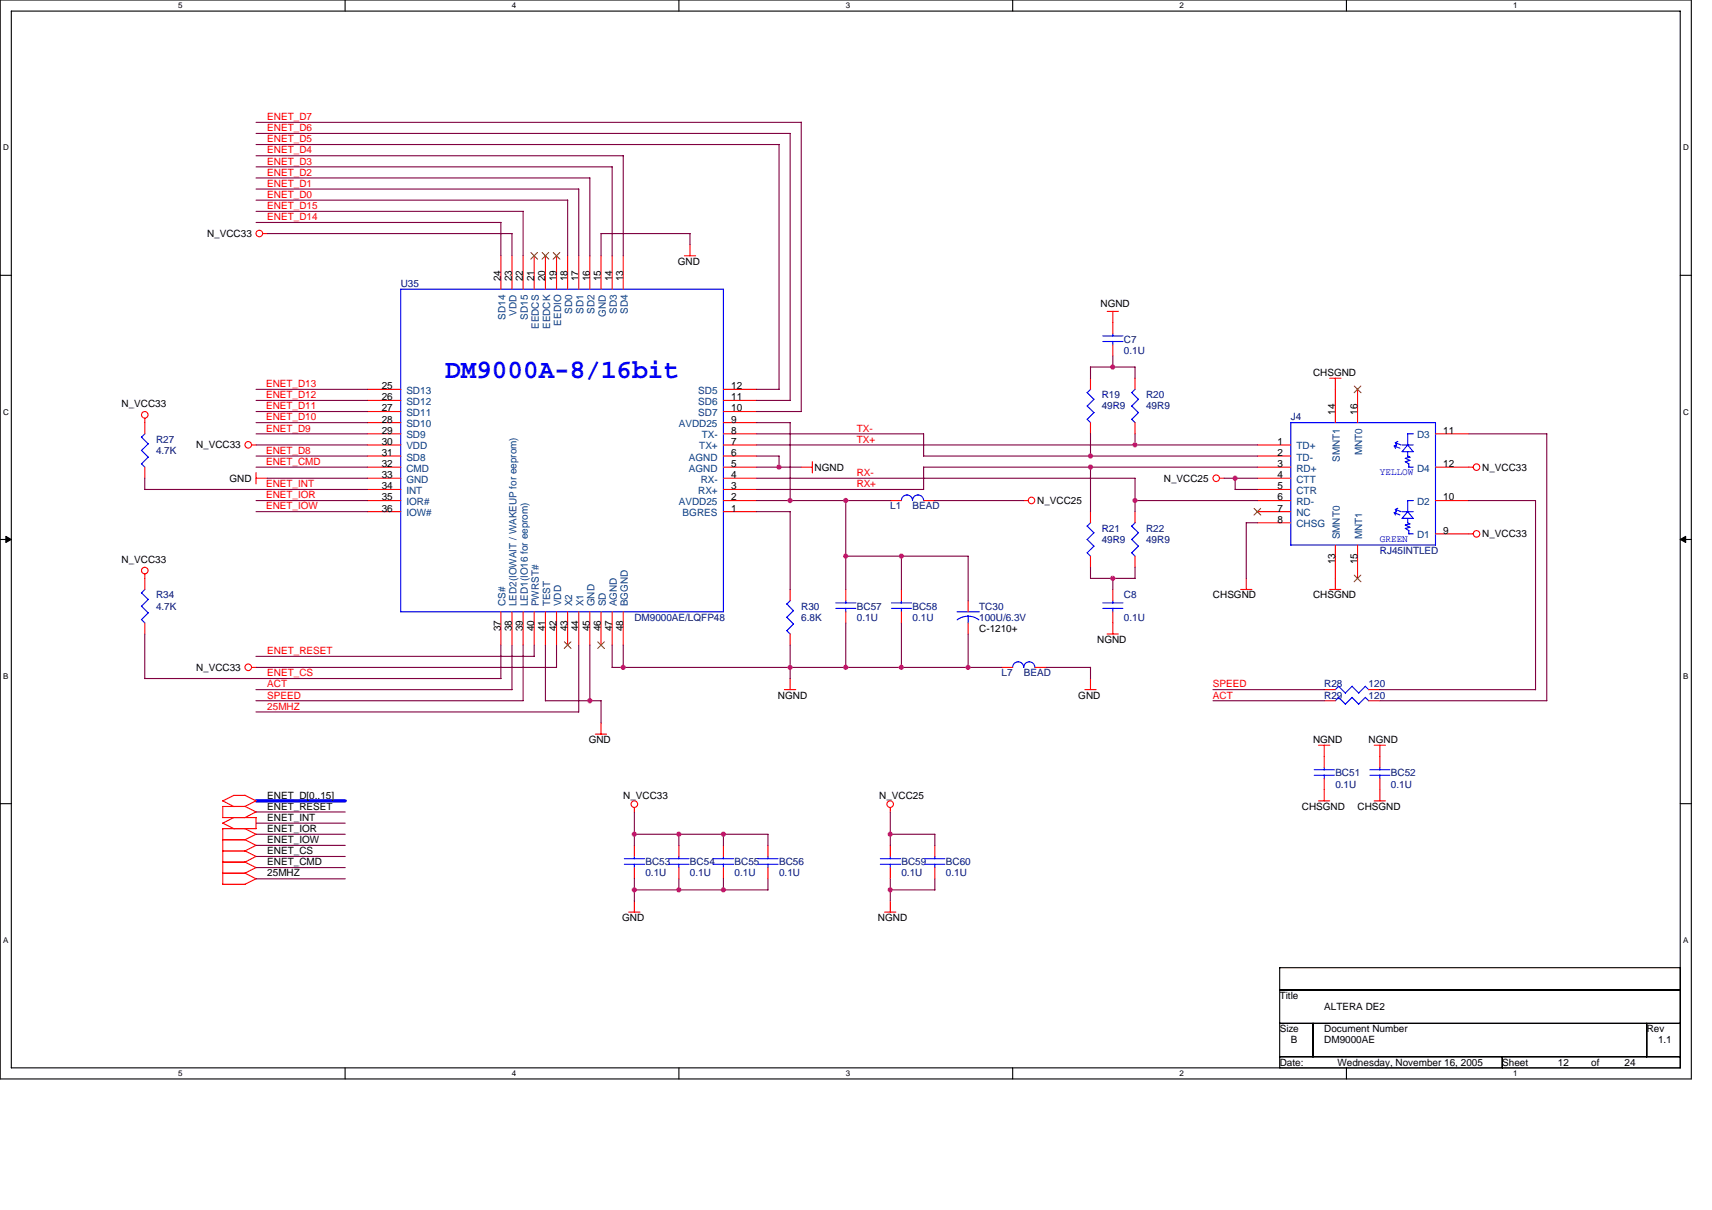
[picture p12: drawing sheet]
<svg xmlns="http://www.w3.org/2000/svg" width="297mm" height="210mm" viewBox="0 0 297 210" stroke-linecap="round" stroke-linejoin="round" font-family="sans-serif">
<path d="M0 0h293.5v187.2h-293.5zM2 1.9h289.5v183.4h-289.5z" fill="none" stroke="#000" stroke-width=".19"/>
<g fill="#fff">
<path d="M30.9 .2h.8v1.6h-.8z"/>
<path d="M30.9 185.5h.8v1.6h-.8z"/>
</g>
<path d="M59.9 0v1.9M59.9 185.3v1.9" fill="none" stroke="#000" stroke-width=".19"/>
<g fill="#fff">
<path d="M88.8 .2h.8v1.6h-.8z"/>
<path d="M88.8 185.5h.8v1.6h-.8z"/>
</g>
<path d="M117.8 0v1.9M117.8 185.3v1.9" fill="none" stroke="#000" stroke-width=".19"/>
<g fill="#fff">
<path d="M146.7 .2h.8v1.6h-.8z"/>
<path d="M146.7 185.5h.8v1.6h-.8z"/>
</g>
<path d="M175.7 0v1.9M175.7 185.3v1.9" fill="none" stroke="#000" stroke-width=".19"/>
<g fill="#fff">
<path d="M204.7 .2h.7v1.6h-.7z"/>
<path d="M204.7 185.5h.7v1.6h-.7z"/>
</g>
<path d="M233.6 0v1.9M233.6 185.3v1.9" fill="none" stroke="#000" stroke-width=".19"/>
<g fill="#fff">
<path d="M262.6 .2h.7v1.6h-.7z"/>
<path d="M262.6 185.5h.7v1.6h-.7z"/>
<path d="M.5 24.8h1v1.6h-1z"/>
<path d="M292 24.8h1v1.6h-1z"/>
<path d="M.5 70.7h1v1.5h-1z"/>
<path d="M292 70.7h1v1.5h-1z"/>
</g>
<path d="M0 47.8h2M291.5 47.8h2" fill="none" stroke="#000" stroke-width=".19"/>
<g fill="#fff">
<path d="M.5 116.5h.9v1.6h-.9z"/>
<path d="M292 116.5h.9v1.6h-.9z"/>
</g>
<path d="M0 93.6h2M291.5 93.6h2" fill="none" stroke="#000" stroke-width=".19"/>
<path d="M1 93.1l1 .5-1 .5zM291.5 93.6l1-.5v1z" fill="#000" stroke="#000" stroke-width=".17"/>
<g fill="#fff">
<path d="M.5 162.4h.9v1.5h-.9z"/>
<path d="M292 162.4h.9v1.5h-.9z"/>
</g>
<path d="M0 139.5h2M291.5 139.5h2M222 167.9h69.5v17.4h-69.5zM222 171.8h69.5M222 177.6h69.5M227.8 177.6v5.8M285.7 177.6v5.8M222 183.4h69.5M260.6 183.4v1.9" fill="none" stroke="#000" stroke-width=".19"/>
<g fill="none" stroke="#f00" stroke-width=".19">
<path d="M45.6 40.5h.8M86.9 44.4v5.8M88.8 44.4v5.8M90.8 44.4v5.8M92.7 44.4v5.8M94.6 44.4v5.8M96.6 44.4v5.8M98.5 44.4v5.8M100.4 44.4v5.8M102.3 44.4v5.8M104.3 44.4v5.8M106.2 44.4v5.8"/>
<path d="M108.1 44.4v5.8M118.7 44.4h2M119.7 42.4v2M192.1 54h2M193.1 54v3.9M193.1 59.8v2M25.1 72.6v2.7M43.7 77.2h.7M63.7 77.2h5.8M63.7 79.1h5.8M63.7 75.3h5.8M63.7 73.3h5.8"/>
<path d="M63.7 71.4h5.8M63.7 69.5h5.8M63.7 67.6h5.8M125.5 77.2h5.8M125.5 79.1h5.8M125.5 75.3h5.8M125.5 73.3h5.8M125.5 71.4h5.8M125.5 69.5h5.8M125.5 67.6h5.8M189.2 65.6v2M189.2 73.3v2"/>
<path d="M196.9 65.6v2M196.9 73.3v2M218.2 77.2h5.8M218.2 79.1h5.8M230.7 65.6h2M231.7 65.6v7.7M235.5 67.6v5.7M249.1 75.3h5.7M25.1 81.1v1.9M25.1 99.6v2.7M44.4 83h2M44.4 82v2"/>
<path d="M63.7 83h5.8M63.7 81.1h5.8M63.7 86.9h5.8M63.7 88.8h5.8M63.7 84.9h5.8M125.5 83h5.8M125.5 81.1h5.8M125.5 86.9h5.8M125.5 88.8h5.8M125.5 84.9h5.8M139 81.1h1.9M140.9 80.1v2"/>
<path d="M154.5 86.9h1.9M160.2 86.9h2M177.6 86.9h.8M189.2 88.8v1.9M189.2 96.5v1.9M196.9 88.8v1.9M196.9 96.5v1.9M211.6 83h.8M218.2 83h5.8M218.2 81.1h5.8M218.2 86.9h5.8M218.2 88.8h5.8"/>
<path d="M218.2 84.9h5.8M218.2 90.7h5.8M231.7 94.6v7.7M235.5 94.6v5.8M249.1 81.1h6.5M249.1 92.6h6.5M249.1 86.9h5.7M25.1 108.1v1.9M43.7 115.8h.7M86.9 106.2v5.8M88.8 106.2v5.8M90.8 106.2v5.8"/>
<path d="M92.7 106.2v5.8M94.6 106.2v5.8M96.6 106.2v5.8M98.5 106.2v5.8M100.4 106.2v5.8M102.3 106.2v5.8M104.3 106.2v5.8M106.2 106.2v5.8M108.1 106.2v5.8M136.1 119.7h2M137.1 102.3v1.9M137.1 110v2"/>
<path d="M137.1 117.7v2M146.7 102.3v1.9M146.7 106.2v1.9M156.4 102.3v1.9M156.4 106.2v1.9M168 104.2v2M168 108.1v1.9M173.8 115.8h1.9M179.6 115.8h1.9M188.2 119.7h2M189.2 117.7v2M192.1 110h1.9"/>
<path d="M193.1 102.3v1.9M193.1 106.2v3.8M215.3 102.3h1.9M216.2 100.4v1.9M229.8 119.7h1.9M230.7 102.3h1.9M237.5 119.7h1.9M38.6 140v1.9h5.8M38.6 139l2 1M42.5 138l1.9 1M42.5 139.9l1.9 1M42.5 138h-1.9l-2 1"/>
<path d="M44.4 139l-1.9 1h-3.9M103.3 127.4h1.9M104.3 125.5v1.9M228.8 139h1.9M228.8 129.3h1.9M229.8 129.3v3.9M229.8 135.1v3.9M229.8 121.6h1.9M237.5 121.6h1.9M238.4 139h2M238.4 129.3h2M239.4 129.3v3.9"/>
<path d="M239.4 135.1v3.9M38.6 143.8h5.8M38.6 142.8l2 1M38.6 143.8v9.7h3.9l1.9-1M40.6 141.9l-2 1M42.5 151.5l1.9 1M42.5 149.6l1.9 1M42.5 143.8l1.9 1M42.5 147.7l1.9 .9M42.5 145.7l1.9 1M44.4 141.9v1.9M44.4 150.5l-1.9 1h-3.9"/>
<path d="M44.4 148.6l-1.9 1h-3.9M44.4 144.8l-1.9 .9h-3.9M44.4 146.7l-1.9 1h-3.9M44.4 140.9l-1.9 1M109.1 158.3h1.9M110.1 140.1v.8M110.1 146.7v1.9M110.1 150.6v1.9M110.1 156.3v2M117.8 146.7v1.9M117.8 150.6v1.9M125.5 146.7v1.9"/>
<path d="M125.5 150.6v1.9M133.2 146.7v1.9M133.2 150.6v1.9M153.5 158.3h1.9M154.5 140.1v.8M154.5 146.7v1.9M154.5 150.6v1.9M154.5 156.3v2M162.2 146.7v1.9M162.2 150.6v1.9"/>
<circle cx="45" cy="40.5" r=".57"/>
<circle cx="25.1" cy="72" r=".57"/>
<circle cx="43.1" cy="77.2" r=".57"/>
<circle cx="25.1" cy="99" r=".57"/>
<circle cx="179" cy="86.8" r=".57"/>
<circle cx="211" cy="83" r=".57"/>
<circle cx="256.2" cy="81.1" r=".57"/>
<circle cx="256.2" cy="92.6" r=".57"/>
<circle cx="43.1" cy="115.8" r=".57"/>
<circle cx="110.1" cy="139.5" r=".57"/>
<circle cx="154.5" cy="139.5" r=".57"/>
</g>
<g fill="none" stroke="#00f" stroke-width=".19">
<path d="M69.5 50.2h56v56h-56zM191.3 59.3h3.5M191.3 58.3h3.5M193.1 57.9v.4M193.1 59.2v.6M24.5 78.1l1.2 1.2M24.5 75.8l1.2 1.2M25.1 75.3l-.5 .6M25.7 79.3l-1.1 1.2M25.7 77l-1.1 1.2M188.6 72.7l.6 .6M188.6 70.4l1.2 1.2"/>
<path d="M188.6 68.1l1.2 1.2M189.2 67.5l-.6 .6M189.8 71.6l-1.2 1.2M189.8 69.3l-1.2 1.2M196.3 72.7l.6 .6M196.3 70.4l1.2 1.2M196.3 68.1l1.2 1.2M197 67.5l-.6 .6M197.5 71.6l-1.1 1.2M197.5 69.3l-1.1 1.2M224 73.3h25.1v21.3h-25.1zM241.9 77.4l1 .4"/>
<path d="M242.1 76.8l1 .4M242.1 76.8l.2 .4M242.3 77.2l-.4 .2 .2 .4M242.5 76.6l-.4 .2M243.3 77.2h1.9M243.8 79.5l.8 .4M244.2 75.3v1.9l-.9 1.2h1.9l-1-1.2M244.2 78.4v.8l.4 .2-.8 .1M244.2 75.3h1M244.6 79.9l-.8 .2 .7 .4M24.5 80.5l.6 .6M156.4 86.8a.96 .96 0 0 1 1-.9 .96 .96 0 0 1 .9 .9 .96 .96 0 0 1 1-.9 .96 .96 0 0 1 .9 .9"/>
<path d="M188.6 95.9l.6 .6M188.6 93.6l1.2 1.2-1.2 1.1M188.6 91.3l1.2 1.2M189.2 90.7l-.6 .6M189.8 92.4l-1.2 1.2M196.3 95.9l.6 .6M196.3 93.6l1.2 1.2-1.1 1.1M196.3 91.3l1.2 1.2M197 90.7l-.6 .6M197.5 92.4l-1.1 1.2M241.9 89l1 .4M241.9 89l.2 .4"/>
<path d="M242.1 88.4l1 .4M242.1 88.4l.2 .4M242.3 88.8l-.4 .2M242.5 88.2l-.4 .2M243.3 88.8h1.9M243.8 91.1l.8 .4-.8 .2 .7 .4M244.2 86.8l.1 2-1 1.2h1.9l-1-1.2M244.2 90v.7M244.2 90.7l.4 .2-.8 .2M244.2 86.9h1M244.4 92.1v.5h.8M244.4 80.5v.6h.8"/>
<path d="M24.5 107.5l.6 .6M24.5 105.2l1.2 1.1-1.1 1.2M24.5 102.9l1.2 1.1-1.1 1.2M25.1 102.3l-.5 .6M136.5 107.1l1.2 1.2M137.1 104.2l-.6 .6 1.2 1.2-1.2 1.1M137.7 108.3l-1.2 1.1 .6 .6M145 105.6h3.5M145 104.6h3.5M146.7 104.2v.4M146.7 105.6v.6M154.7 105.6h3.5"/>
<path d="M154.7 104.6h3.5M156.4 104.2v.4M156.4 105.6v.6M166 106.2h3.9M166.1 107.6l.7-.4 1.2-.3 1.1 .3 .7 .4M168 106.9v1.2M175.7 115.8a.96 .96 0 0 1 1-.9 .96 .96 0 0 1 .9 .9 .96 .96 0 0 1 1-.9 .96 .96 0 0 1 1 .9M191.3 105.6h3.5M191.3 104.6h3.5M193.1 104.2v.4M193.1 105.6v.6M232.3 119.1l1.1 1.2"/>
<path d="M232.3 119.1l-.6 .6M234.6 119.1l-1.2 1.2M236.9 119.1l.6 .6M236.9 119.1l-1.1 1.2-1.2-1.2M228 134.5h3.5M228 133.6h3.5M229.8 133.2v.4M229.8 134.5v.6M231.7 121.6l.6-.6 1.1 1.2M234.6 121l1.2 1.2M234.6 121l-1.2 1.2M236.9 121l.6 .6"/>
<path d="M236.9 121l-1.2 1.2M237.7 134.5h3.5M237.7 133.6h3.5M239.4 133.2v.4M239.4 134.5v.6M108.3 150h3.5M108.3 149h3.5M110.1 148.6v.4M110.1 150v.6M116.1 150h3.4M116.1 149h3.4M117.8 148.6v.4"/>
<path d="M117.8 150v.6M123.8 150h3.5M123.8 149h3.5M125.5 148.6v.4M125.5 150v.6M131.5 150h3.5M131.5 149h3.5M133.2 148.6v.4M133.2 150v.6M152.7 150h3.5M152.7 149h3.5M154.5 148.6v.4"/>
<path d="M154.5 150v.6M160.5 150h3.5M160.5 149h3.5M162.2 148.6v.4M162.2 150v.6"/>
</g>
<g fill="none" stroke="#804000" stroke-width=".17">
<path d="M92.1 43.8l1.2 1.2M93.3 43.8l-1.2 1.2M94.1 43.8l1.1 1.2M95.2 43.8l-1.2 1.2M96 43.8l1.2 1.2M97.1 43.8l-1.1 1.2M235 67l1.1 1.2M236.1 67l-1.2 1.2M217.6 88.2l1.2 1.2M218.7 88.2l-1.1 1.2M235 99.8l1.1 1.2M236.1 99.8l-1.2 1.2"/>
<path d="M97.9 111.4l1.2 1.1M99.1 111.4l-1.2 1.1M103.7 111.4l1.2 1.1M104.9 111.4l-1.2 1.1"/>
</g>
<path d="M44.4 139h15.5" fill="none" stroke="#00f" stroke-width=".57"/>
<g fill="none" stroke="#800040" stroke-width=".19">
<path d="M44.4 32.8h56v11.6M44.4 23.2h92.7v46.3M44.4 21.2h94.6v50.2h-7.7M44.4 34.7h54.1M44.4 29h61.8v15.4M44.4 38.6h42.5v5.8M44.4 36.7h46.4M44.4 27h63.8M44.4 30.9h58M44.4 25.1h90.8M90.8 36.7v7.7M98.5 34.7v9.7"/>
<path d="M102.3 30.9v13.5M108.1 27v17.4M135.2 25.1v42.5M46.4 40.5h42.4v3.9M119.7 42.5v-2h-15.4v3.9M44.4 77.2h19.4M44.4 71.4h19.4M44.4 67.6h19.4M44.4 69.5h19.4M44.4 75.3h19.4M44.4 79.1h19.4M44.4 73.3h19.4"/>
<path d="M131.3 69.5h5.8M131.3 75.3h28.9M131.3 73.3h5.8v13.6M131.3 77.2h86.9M131.3 67.6h3.9M131.3 79.1h3.9M135.2 79.1v2M160.2 75.3v3.8h58M189.2 65.7v-2h7.7v2M189.2 75.3v3.9M193.1 61.8v1.9M196.9 75.3v1.9"/>
<path d="M254.8 75.3h13.6M268.4 75.3v46.3M25.1 83v1.9h38.6M44.4 86.9h19.4M44.4 88.8h19.4M44.4 81.1h19.4M46.4 83h17.4M131.3 81.1h7.7M131.3 86.9h23.2M131.3 88.8h5.8v13.5M131.3 84.9h29M131.3 83h65.7"/>
<path d="M146.7 96.5h21.3v7.8M146.7 86.8v15.5M156.4 96.5v5.8M160.2 81.1h58M160.2 81v3.9M162.2 86.9h15.4M189.2 98.4v2h7.8M189.2 81.1v7.7M196.9 86.9h21.3M196.9 83v5.8M196.9 98.4v2M212.4 83h5.8"/>
<path d="M214.3 84.9h3.9M214.3 83v1.9M218.2 90.7h-2v9.7M254.8 86.9h11.6v32.8M25.1 110v7.8h61.8v-5.8M44.4 119.7h44.4M44.4 115.8h52.2M88.8 112v7.7M90.8 111.9v9.7h-46.4M92.7 112v1.9h-48.3M94.6 112v9.6M96.6 112v3.8"/>
<path d="M100.4 112v11.6M102.3 111.9v9.7M106.2 115.8h67.6M106.2 111.9v3.9M108.1 112v3.8M137.1 112v5.8M146.7 108.1v7.7M156.4 108.1v7.7M168 110v5.8M181.5 115.8h7.7v2M193.1 100.4v1.9M210.5 119.7h19.3"/>
<path d="M239.4 119.7h27M44.4 123.5h56M94.6 121.6h9.7v3.9M210.5 121.6h19.3M239.4 121.6h29M44.4 140.9h15.5M44.4 142.9h15.5M44.4 146.7h15.5M44.4 148.6h15.5M44.4 150.6h15.5M44.4 152.5h15.5M44.4 144.8h15.5"/>
<path d="M110.1 144.8h23.2l-.1 1.9M110.1 154.4h23.1M110.1 140.9v5.8M110.1 152.5v3.9M117.8 144.8v1.9M117.8 152.5v2M125.5 144.8v1.9M125.5 152.5v2M133.2 152.5v2M154.5 144.8h7.7M154.5 154.4h7.7M154.5 140.9v5.8"/>
<path d="M154.5 152.5v3.9M162.2 144.8v1.9M162.2 152.5v2"/>
</g>
<g fill="#f0f" stroke="#f0f" stroke-width=".19">
<circle cx="137.1" cy="86.9" r=".38"/>
<circle cx="135.2" cy="81.1" r=".38"/>
<circle cx="102.3" cy="121.6" r=".38"/>
<circle cx="110" cy="154.4" r=".38"/>
<circle cx="117.8" cy="154.4" r=".38"/>
<circle cx="125.5" cy="154.4" r=".38"/>
<circle cx="117.8" cy="144.8" r=".38"/>
<circle cx="110" cy="144.8" r=".38"/>
<circle cx="196.9" cy="77.2" r=".38"/>
<circle cx="193.1" cy="100.4" r=".38"/>
<circle cx="193.1" cy="63.7" r=".38"/>
<circle cx="214.3" cy="83" r=".38"/>
<circle cx="189.2" cy="79.1" r=".38"/>
<circle cx="196.9" cy="86.9" r=".38"/>
<circle cx="189.2" cy="81.1" r=".38"/>
<circle cx="146.7" cy="86.9" r=".38"/>
<circle cx="168" cy="115.8" r=".38"/>
<circle cx="125.5" cy="144.8" r=".38"/>
<circle cx="108.1" cy="115.8" r=".38"/>
<circle cx="137.1" cy="115.8" r=".38"/>
<circle cx="146.7" cy="115.8" r=".38"/>
<circle cx="156.4" cy="96.5" r=".38"/>
<circle cx="146.7" cy="96.5" r=".38"/>
<circle cx="156.4" cy="115.8" r=".38"/>
<circle cx="154.5" cy="144.8" r=".38"/>
<circle cx="154.5" cy="154.4" r=".38"/>
</g>
<text font-size="4.6" fill="#00f" x="77.3" y="65.7">DM9000A-8/16bit</text>
<g font-size="1.7" fill="#f00">
<text x="46.4" y="22.8">ENET_D6</text>
<text x="46.4" y="20.8">ENET_D7</text>
<text x="46.4" y="26.6">ENET_D4</text>
<text x="46.4" y="28.6">ENET_D3</text>
<text x="46.4" y="24.7">ENET_D5</text>
<text x="46.4" y="34.4">ENET_D0</text>
<text x="46.4" y="32.4">ENET_D1</text>
<text x="46.4" y="30.5">ENET_D2</text>
<text x="46.4" y="36.3">ENET_D15</text>
<text x="46.4" y="38.2">ENET_D14</text>
<text x="46.2" y="67.2">ENET_D13</text>
<text x="46.2" y="69.1">ENET_D12</text>
<text x="46.2" y="71">ENET_D11</text>
<text x="46.2" y="74.9">ENET_D9</text>
<text x="46.2" y="73">ENET_D10</text>
<text x="148.7" y="76.8">TX+</text>
<text x="148.7" y="74.9">TX-</text>
<text x="46.2" y="78.8">ENET_D8</text>
<text x="46.2" y="80.7">ENET_CMD</text>
<text x="148.7" y="82.6">RX-</text>
<text x="46.2" y="86.5">ENET_IOR</text>
<text x="46.2" y="88.4">ENET_IOW</text>
<text x="46.2" y="84.5">ENET_INT</text>
<text x="148.7" y="84.5">RX+</text>
<text x="46.4" y="113.5">ENET_RESET</text>
<text x="46.4" y="119.3">ACT</text>
<text x="46.4" y="117.4">ENET_CS</text>
<text x="210.5" y="119.3">SPEED</text>
<text x="46.4" y="123.1">25MHZ</text>
<text x="46.4" y="121.2">SPEED</text>
<text x="210.5" y="121.2">ACT</text>
</g>
<g font-size="1.7">
<text x="35.9" y="41.1">N_VCC33</text>
<text x="117.6" y="45.9">GND</text>
<text x="86.9" y="48.8" transform="rotate(-90 86.9 48.8)">24</text>
<text x="88.8" y="48.8" transform="rotate(-90 88.8 48.8)">23</text>
<text x="90.7" y="48.8" transform="rotate(-90 90.7 48.8)">22</text>
<text x="92.7" y="48.8" transform="rotate(-90 92.7 48.8)">21</text>
<text x="94.6" y="48.8" transform="rotate(-90 94.6 48.8)">20</text>
<text x="96.5" y="48.8" transform="rotate(-90 96.5 48.8)">19</text>
<text x="98.5" y="48.8" transform="rotate(-90 98.5 48.8)">18</text>
<text x="100.4" y="48.8" transform="rotate(-90 100.4 48.8)">17</text>
<text x="102.3" y="48.8" transform="rotate(-90 102.3 48.8)">16</text>
<text x="104.3" y="48.8" transform="rotate(-90 104.3 48.8)">15</text>
<text x="106.2" y="48.8" transform="rotate(-90 106.2 48.8)">14</text>
<text x="108.1" y="48.8" transform="rotate(-90 108.1 48.8)">13</text>
<text x="190.9" y="53.3">NGND</text>
<text x="227.8" y="65.2">CHSGND</text>
<text x="21.1" y="70.7">N_VCC33</text>
<text x="66.2" y="67.5">25</text>
<text x="66.2" y="69.5">26</text>
<text x="66.2" y="71.4">27</text>
<text x="126.9" y="71.4">10</text>
<text x="126.9" y="69.5">11</text>
<text x="126.9" y="67.5">12</text>
<text x="231.7" y="72" transform="rotate(-90 231.7 72)">14</text>
<text x="235.5" y="72" transform="rotate(-90 235.5 72)">16</text>
<text x="34" y="77.8">N_VCC33</text>
<text x="66.2" y="73.3">28</text>
<text x="66.2" y="75.3">29</text>
<text x="66.2" y="77.2">30</text>
<text x="126.9" y="77.2">7</text>
<text x="126.9" y="75.3">8</text>
<text x="126.9" y="73.3">9</text>
<text x="221.6" y="77.2">1</text>
<text x="250.4" y="75.3">11</text>
<text x="39.8" y="83.6">GND</text>
<text x="66.2" y="79.1">31</text>
<text x="66.2" y="81">32</text>
<text x="66.2" y="83">33</text>
<text x="126.9" y="83">4</text>
<text x="126.9" y="81">5</text>
<text x="126.9" y="79.1">6</text>
<text x="141.3" y="81.7">NGND</text>
<text x="201.9" y="83.6">N_VCC25</text>
<text x="221.6" y="83">4</text>
<text x="221.6" y="79.1">2</text>
<text x="221.6" y="81">3</text>
<text x="250.4" y="81">12</text>
<text x="257.2" y="81.7">N_VCC33</text>
<text x="66.2" y="84.9">34</text>
<text x="66.2" y="86.8">35</text>
<text x="66.2" y="88.8">36</text>
<text x="126.9" y="88.8">1</text>
<text x="126.9" y="86.8">2</text>
<text x="126.9" y="84.9">3</text>
<text x="180" y="87.4">N_VCC25</text>
<text x="221.6" y="86.8">6</text>
<text x="221.6" y="84.9">5</text>
<text x="221.6" y="88.8">7</text>
<text x="250.4" y="86.8">10</text>
<text x="221.6" y="90.7">8</text>
<text x="250.4" y="92.6">9</text>
<text x="257.2" y="93.2">N_VCC33</text>
<text x="21.1" y="97.7">N_VCC33</text>
<text x="231.7" y="98" transform="rotate(-90 231.7 98)">13</text>
<text x="235.5" y="98" transform="rotate(-90 235.5 98)">15</text>
<text x="210.5" y="103.8">CHSGND</text>
<text x="227.8" y="103.8">CHSGND</text>
<text x="86.9" y="109.5" transform="rotate(-90 86.9 109.5)">37</text>
<text x="88.8" y="109.5" transform="rotate(-90 88.8 109.5)">38</text>
<text x="90.7" y="109.5" transform="rotate(-90 90.7 109.5)">39</text>
<text x="92.7" y="109.5" transform="rotate(-90 92.7 109.5)">40</text>
<text x="94.6" y="109.5" transform="rotate(-90 94.6 109.5)">41</text>
<text x="96.5" y="109.5" transform="rotate(-90 96.5 109.5)">42</text>
<text x="98.5" y="109.5" transform="rotate(-90 98.5 109.5)">43</text>
<text x="100.4" y="109.5" transform="rotate(-90 100.4 109.5)">44</text>
<text x="102.3" y="109.5" transform="rotate(-90 102.3 109.5)">45</text>
<text x="104.3" y="109.5" transform="rotate(-90 104.3 109.5)">46</text>
<text x="106.2" y="109.5" transform="rotate(-90 106.2 109.5)">47</text>
<text x="108.1" y="109.5" transform="rotate(-90 108.1 109.5)">48</text>
<text x="169.9" y="109.6">C-1210+</text>
<text x="190.4" y="111.6">NGND</text>
<text x="34" y="116.4">N_VCC33</text>
<text x="135" y="121.2">NGND</text>
<text x="187.1" y="121.2">GND</text>
<text x="102.1" y="128.9">GND</text>
<text x="227.8" y="128.9">NGND</text>
<text x="237.5" y="128.9">NGND</text>
<text x="46.4" y="142.5">ENET_INT</text>
<text x="46.4" y="138.6">ENET_D[0..15]</text>
<text x="46.4" y="140.5">ENET_RESET</text>
<text x="108.1" y="138.6">N_VCC33</text>
<text x="152.5" y="138.6">N_VCC25</text>
<text x="225.9" y="140.5">CHSGND</text>
<text x="235.5" y="140.5">CHSGND</text>
<text x="46.4" y="144.4">ENET_IOR</text>
<text x="46.4" y="148.3">ENET_CS</text>
<text x="46.4" y="146.3">ENET_IOW</text>
<text x="46.4" y="152.1">25MHZ</text>
<text x="46.4" y="150.2">ENET_CMD</text>
<text x="107.9" y="159.8">GND</text>
<text x="152.3" y="159.8">NGND</text>
<text x="222" y="173.4">Title</text>
<text x="222" y="179.1">Size</text>
<text x="229.8" y="175.3">ALTERA DE2</text>
<text x="229.8" y="179.1">Document Number</text>
<text x="285.7" y="179.1">Rev</text>
<text x="222" y="184.9">Date:</text>
<text x="224" y="181.1">B</text>
<text x="229.8" y="181.1">DM9000AE</text>
<text x="232.1" y="184.9">Wednesday, November 16, 2005</text>
<text x="260.6" y="184.9">Sheet</text>
<text x="270.3" y="184.9">12</text>
<text x="276.1" y="184.9">of</text>
<text x="281.9" y="184.9">24</text>
<text x="287.7" y="181.1">1.1</text>
</g>
<g font-size="1.7" fill="#000080">
<text x="69.5" y="49.8">U35</text>
<text x="195" y="59.5">C7</text>
<text x="195" y="61.4">0.1U</text>
<text x="191.2" y="69.1">R19</text>
<text x="191.2" y="71">49R9</text>
<text x="198.9" y="69.1">R20</text>
<text x="198.9" y="71">49R9</text>
<text x="27.1" y="76.8">R27</text>
<text x="224" y="73">J4</text>
<text x="27.1" y="78.8">4.7K</text>
<text x="154.5" y="88.4">L1</text>
<text x="158.3" y="88.4">BEAD</text>
<text x="191.2" y="92.3">R21</text>
<text x="191.2" y="94.2">49R9</text>
<text x="198.9" y="92.3">R22</text>
<text x="198.9" y="94.2">49R9</text>
<text x="239.4" y="96.1">RJ45INTLED</text>
<text x="27.1" y="103.8">R34</text>
<text x="27.1" y="105.8">4.7K</text>
<text x="110.1" y="107.7">DM9000AE/LQFP48</text>
<text x="139" y="105.8">R30</text>
<text x="139" y="107.7">6.8K</text>
<text x="148.7" y="105.8">BC57</text>
<text x="148.7" y="107.7">0.1U</text>
<text x="158.3" y="105.8">BC58</text>
<text x="158.3" y="107.7">0.1U</text>
<text x="169.9" y="105.8">TC30</text>
<text x="169.9" y="107.7">100U/6.3V</text>
<text x="195" y="103.8">C8</text>
<text x="195" y="107.7">0.1U</text>
<text x="173.8" y="117.4">L7</text>
<text x="177.6" y="117.4">BEAD</text>
<text x="229.8" y="119.3">R28</text>
<text x="237.5" y="119.3">120</text>
<text x="229.8" y="121.2">R29</text>
<text x="237.5" y="121.2">120</text>
<text x="231.7" y="134.7">BC51</text>
<text x="231.7" y="136.7">0.1U</text>
<text x="241.3" y="134.7">BC52</text>
<text x="241.3" y="136.7">0.1U</text>
<text x="112" y="150.2">BC53</text>
<text x="112" y="152.1">0.1U</text>
<text x="119.7" y="150.2">BC54</text>
<text x="119.7" y="152.1">0.1U</text>
<text x="127.4" y="150.2">BC55</text>
<text x="127.4" y="152.1">0.1U</text>
<text x="135.2" y="150.2">BC56</text>
<text x="135.2" y="152.1">0.1U</text>
<text x="156.4" y="150.2">BC59</text>
<text x="156.4" y="152.1">0.1U</text>
<text x="164.1" y="150.2">BC60</text>
<text x="164.1" y="152.1">0.1U</text>
</g>
<g font-size="1.7" fill="#004080">
<text x="87.7" y="55.5" transform="rotate(-90 87.7 55.5)">SD14</text>
<text x="89.6" y="54.8" transform="rotate(-90 89.6 54.8)">VDD</text>
<text x="91.6" y="55.5" transform="rotate(-90 91.6 55.5)">SD15</text>
<text x="93.5" y="57.1" transform="rotate(-90 93.5 57.1)">EEDCS</text>
<text x="95.4" y="57.1" transform="rotate(-90 95.4 57.1)">EEDCK</text>
<text x="97.4" y="56.5" transform="rotate(-90 97.4 56.5)">EEDIO</text>
<text x="99.3" y="54.5" transform="rotate(-90 99.3 54.5)">SD0</text>
<text x="101.2" y="54.5" transform="rotate(-90 101.2 54.5)">SD1</text>
<text x="103.1" y="54.5" transform="rotate(-90 103.1 54.5)">SD2</text>
<text x="105.1" y="55" transform="rotate(-90 105.1 55)">GND</text>
<text x="107" y="54.5" transform="rotate(-90 107 54.5)">SD3</text>
<text x="108.9" y="54.5" transform="rotate(-90 108.9 54.5)">SD4</text>
<text x="70.5" y="68.3">SD13</text>
<text x="70.5" y="70.3">SD12</text>
<text x="121.2" y="70.3">SD6</text>
<text x="121.2" y="68.3">SD5</text>
<text x="70.5" y="72.2">SD11</text>
<text x="70.5" y="74.1">SD10</text>
<text x="70.5" y="76.1">SD9</text>
<text x="70.5" y="78">VDD</text>
<text x="117.8" y="74.1">AVDD25</text>
<text x="121.2" y="72.2">SD7</text>
<text x="121.3" y="78">TX+</text>
<text x="121.8" y="76.1">TX-</text>
<text x="224.9" y="78">TD+</text>
<text x="245.9" y="76.1">D3</text>
<text x="70.5" y="79.9">SD8</text>
<text x="70.5" y="81.9">CMD</text>
<text x="70.5" y="83.8">GND</text>
<text x="119.5" y="81.9">AGND</text>
<text x="119.5" y="79.9">AGND</text>
<text x="121.6" y="83.8">RX-</text>
<text x="224.9" y="83.8">CTT</text>
<text x="224.9" y="79.9">TD-</text>
<text x="224.9" y="81.9">RD+</text>
<text x="232.5" y="80.2" transform="rotate(-90 232.5 80.2)">SMNT1</text>
<text x="236.3" y="79" transform="rotate(-90 236.3 79)">MNT0</text>
<text x="245.9" y="81.9">D4</text>
<text x="70.5" y="85.7">INT</text>
<text x="70.5" y="87.7">IOR#</text>
<text x="70.5" y="89.6">IOW#</text>
<text x="117.8" y="87.7">AVDD25</text>
<text x="118.4" y="89.6">BGRES</text>
<text x="121.1" y="85.7">RX+</text>
<text x="224.9" y="87.7">RD-</text>
<text x="224.9" y="85.7">CTR</text>
<text x="224.9" y="89.6">NC</text>
<text x="245.9" y="87.7">D2</text>
<text x="224.9" y="91.5">CHSG</text>
<text x="232.5" y="93.6" transform="rotate(-90 232.5 93.6)">SMNT0</text>
<text x="236.3" y="93.6" transform="rotate(-90 236.3 93.6)">MNT1</text>
<text x="245.9" y="93.4">D1</text>
<text x="87.7" y="105.2" transform="rotate(-90 87.7 105.2)">CS#</text>
<text x="89.6" y="105.2" transform="rotate(-90 89.6 105.2)">LED2(IOWAIT / WAKEUP for eeprom)</text>
<text x="91.6" y="105.2" transform="rotate(-90 91.6 105.2)">LED1(IO16 for eeprom)</text>
<text x="93.5" y="105.2" transform="rotate(-90 93.5 105.2)">PWRST#</text>
<text x="95.4" y="105.2" transform="rotate(-90 95.4 105.2)">TEST</text>
<text x="97.4" y="105.2" transform="rotate(-90 97.4 105.2)">VDD</text>
<text x="99.3" y="105.2" transform="rotate(-90 99.3 105.2)">X2</text>
<text x="101.2" y="105.2" transform="rotate(-90 101.2 105.2)">X1</text>
<text x="103.1" y="105.2" transform="rotate(-90 103.1 105.2)">GND</text>
<text x="105.1" y="105.2" transform="rotate(-90 105.1 105.2)">SD</text>
<text x="107" y="105.2" transform="rotate(-90 107 105.2)">AGND</text>
<text x="108.9" y="105.2" transform="rotate(-90 108.9 105.2)">BGGND</text>
</g>
<g font-size="1.7" fill="#00f">
<text x="239.4" y="82.4">YELLOW</text>
<text x="239.4" y="94">GREEN</text>
</g>
<g font-size="1.4">
<text x="30.9" y="1.5">5</text>
<text x="88.8" y="1.5">4</text>
<text x="146.7" y="1.5">3</text>
<text x="204.7" y="1.5">2</text>
<text x="262.6" y="1.5">1</text>
<text x=".5" y="26.1">D</text>
<text x="292" y="26.1">D</text>
<text x=".5" y="71.9">C</text>
<text x="292" y="71.9">C</text>
<text x=".5" y="117.8">B</text>
<text x="292" y="117.8">B</text>
<text x=".5" y="163.6">A</text>
<text x="292" y="163.6">A</text>
<text x="30.9" y="186.8">5</text>
<text x="88.8" y="186.8">4</text>
<text x="146.7" y="186.8">3</text>
<text x="204.7" y="186.8">2</text>
<text x="262.6" y="186.8">1</text>
</g>
</svg>
